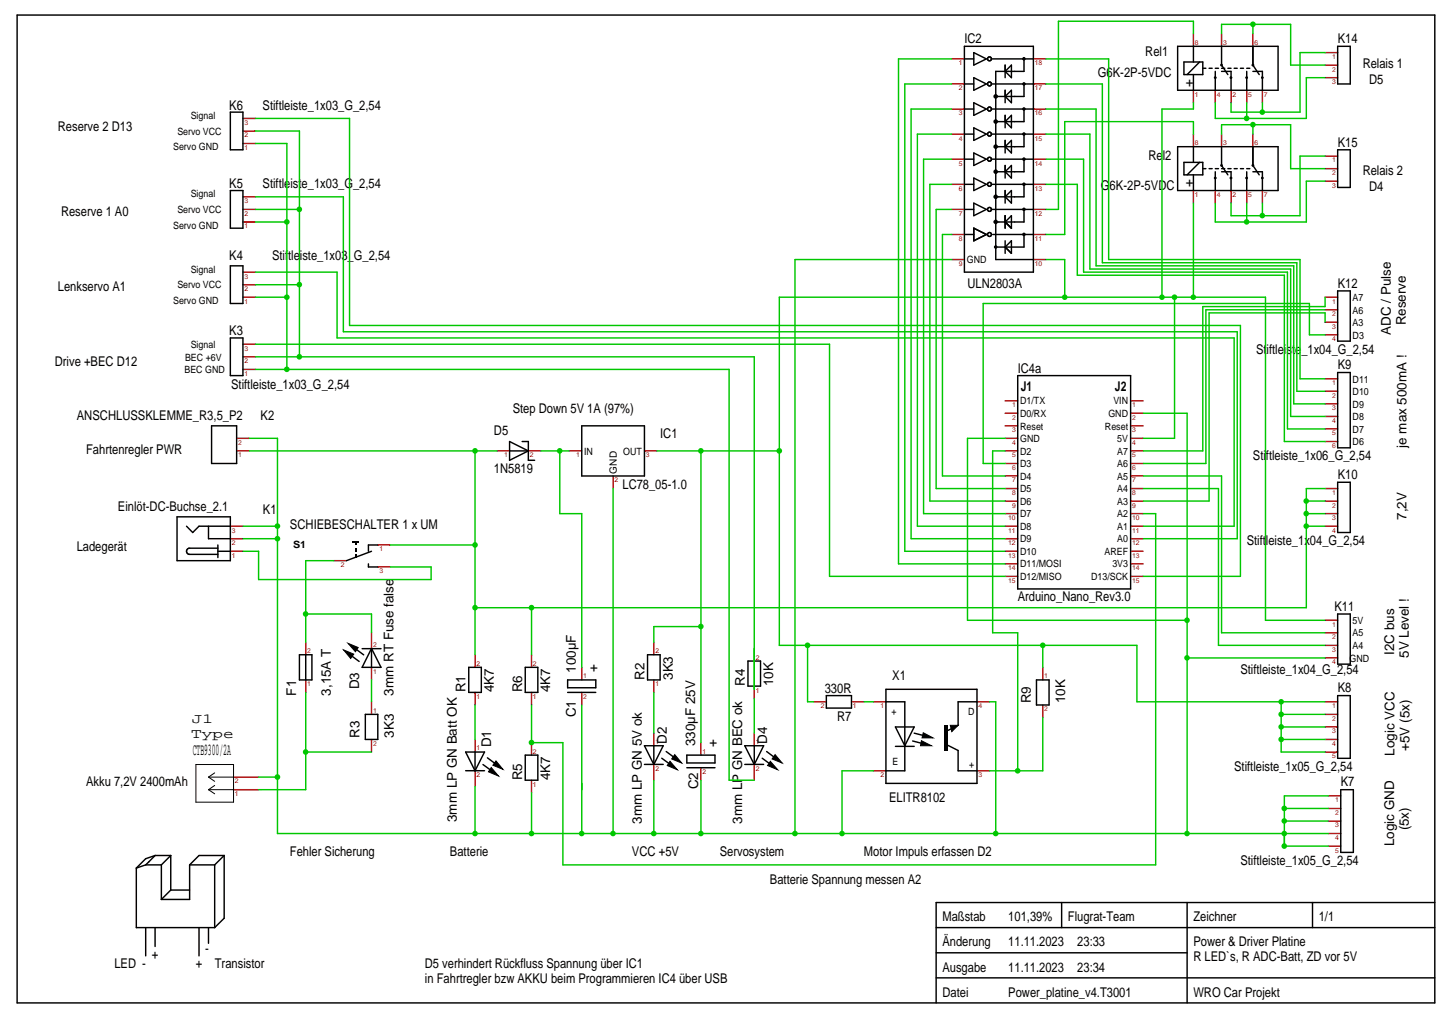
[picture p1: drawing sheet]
<svg xmlns="http://www.w3.org/2000/svg" width="297mm" height="210mm" viewBox="0 0 297 210" stroke-linecap="round" stroke-linejoin="round" font-family="sans-serif">
<g fill="none" stroke="#000" stroke-width=".3">
<path d="M3.5 3.1h291v202.7h-291zM198 9.5h14.1v46.3h-14.1zM198 17.2h1.9M198 12.1h1.9M199.9 10.8l2.6 1.3-2.6 1.3zM199.9 15.9l2.6 1.3-2.6 1.3zM203.5 17.2h8.6M203.5 12.1h8.6M206.3 13.4v2.5M206.3 18.5v2.6M206.3 19.8l1.3-1.3v2.6zM207.6 13.4v2.5l-1.3-1.3z"/>
<path d="M210.2 12.1v2.5h-5.8v38.7h7.7M210.2 17.2v2.6h-5.8M241.7 9.5h20.7v9h-20.7zM243 12.7h3.9v2.6h-3.9zM245 9.5v3.2M245 15.3v3.2M246.3 12.7l-2.6 2.6M246.9 14h.6M248.2 14h.6M249.5 14.6v3.9M249.5 14h.6M250.8 9.5v3.9l1.3 1.9"/>
<path d="M250.8 14.6h1.9v3.9M250.8 14h.6M252.1 14h.6M253.3 14h.7M254.6 14h.7M255.9 14.6v3.9M255.9 14h.7M257.2 9.5v3.9l1.3 1.9M257.2 14.6h1.9v3.9M274.6 9.5h2.6v7.7h-2.6zM47.3 23h2.6v7.7h-2.6zM47.3 39.1h2.6v7.7h-2.6z"/>
<path d="M198 22.4h1.9M198 27.5h1.9M198 37.8h1.9M198 32.7h1.9M199.9 21.1l2.6 1.3-2.6 1.3zM199.9 26.2l2.6 1.3-2.6 1.3zM199.9 31.4l2.6 1.3-2.6 1.3zM199.9 36.5l2.6 1.3-2.6 1.3zM203.5 22.4h8.6M203.5 27.5h8.6M203.5 37.8h8.6M203.5 32.7h8.6"/>
<path d="M206.3 23.7v2.5M206.3 28.8v2.6M206.3 34v2.5M206.3 39.1v2.6M207.6 23.7v2.5l-1.3-1.2zM207.6 28.8v2.6l-1.3-1.3zM207.6 34v2.5l-1.3-1.3zM207.6 39.1v2.6l-1.3-1.3zM210.2 27.5v2.6h-5.8M210.2 32.7v2.5h-5.8M210.2 22.4v2.6h-5.8M210.2 37.8v2.6h-5.8"/>
<path d="M241.7 30.1h20.7v9h-20.7zM243 33.3h3.9v2.6h-3.9zM245 30.1v3.2M245 35.9v3.2M246.3 33.3l-2.6 2.6M246.9 34.6h.6M248.2 34.6h.6M249.5 35.2v3.9M249.5 34.6h.6M250.8 30.1v3.9l1.3 1.9M250.8 35.2h1.9v3.9M250.8 34.6h.6"/>
<path d="M252.1 34.6h.6M253.3 34.6h.7M254.6 34.6h.7M255.9 35.2v3.9M255.9 34.6h.7M257.2 30.1v3.9l1.3 1.9M257.2 35.2h1.9v3.9M274.6 30.7h2.6v7.8h-2.6zM47.3 54.5h2.6v7.8h-2.6zM198 43h1.9M198 48.1h1.9M199.9 46.8l2.6 1.3-2.6 1.3z"/>
<path d="M199.9 41.7l2.6 1.3-2.6 1.3zM203.5 43h8.6M203.8 48.1h8.3M206.3 44.3v2.5M206.3 49.4v2.6M207.6 44.3v2.5l-1.3-1.2zM207.6 49.4v2.6l-1.3-1.3zM210.2 43v2.6h-5.8M210.2 48.1v2.6h-5.8M274.6 59.7h2.6v10.3h-2.6zM47.3 69.3h2.6v7.8h-2.6zM208.9 77.1h23.2v43.7h-23.2z"/>
<path d="M274.6 76.4h2.6v15.5h-2.6zM43.4 87.4h5.2v7.7h-5.2zM104.6 90.6l3.9 1.9-3.9 1.9zM104.6 92.5h3.9M107.2 90.6h1.3v3.8h1.2M119.4 87.4h12.9v10.3h-12.9zM274.6 99h2.6v10.3h-2.6zM36.3 106h11v9h-11zM38.3 108l1.3 1.3 1.3-1.3h6.4M42.8 108v2.5h4.5M44.7 112.5h-5.8a.64 .64 0 0 0-.6 .6 .64 .64 0 0 0 .6 .6h5.8M44.7 111.8v2.6"/>
<path d="M44.7 113.1h2.6M75.6 115.7v.6h2M76.3 113.1l-5.2 1.9M77.6 111.8h-2v1.3M61.5 134.3h2.5v5.2h-2.5zM62.8 134.3v5.2M71.6 134.2l2.1 1.5M72.5 132.8l2.2 1.6M74.3 133.1h3.9M76.3 133.1l1.9 3.8h-3.9zM76.3 133.1v3.8M96.2 136.9h2.6v5.2h-2.6z"/>
<path d="M107.8 136.9h2.6v5.2h-2.6zM116.5 139.5h5.8v1.6h-5.8zM132.9 134.3h2.6v5.2h-2.6zM153.5 135.6h2.6v5.2h-2.6zM212.8 139.5h2.5v5.2h-2.5zM274.6 126h2.6v10.3h-2.6zM75 146.6h2.6v5.1h-2.6zM95.6 158.1h3.9M95.6 154.3h3.9l-2 3.9zM97.5 154.3v3.9M99.1 156.9l2.2 1.5M100.1 155.5l2.1 1.6"/>
<path d="M107.8 154.9h2.6v5.2h-2.6zM116.5 142.1h5.8M132.3 156.8h3.8M132.3 153h3.8l-1.9 3.9zM134.2 153v3.9M135.8 155.6l2.2 1.5M136.8 154.2l2.1 1.6M141 157.5h5.8M141 154.9h5.8v1.6h-5.8zM152.9 156.8h3.9M152.9 153h3.9l-2 3.9zM154.8 153v3.9"/>
<path d="M156.5 155.6l2.1 1.5M157.4 154.2l2.1 1.6M169.6 142.7h5.2v2.6h-5.2zM181.9 141.4h18.7v19.3h-18.7zM181.9 144h3.8v14.2h-3.8M183.8 153.1h3.9M183.8 149.2h3.9l-2 3.8zM187.3 152l2.6 .7M187.7 150.4l2.5 .7M194.6 153l2.1 1v4.2h3.9M200.6 144h-3.9v4.8l-2.1 1.1M274.6 142.7h2.6v12.9h-2.6z"/>
<path d="M28 178.1v12.2h16.1M29.9 177.5l-1.9 .6M29.9 177.5h3.2M31.8 175.5l-1.9 .7-1.9 1.9M31.8 175.5l-1.9 2M31.8 175.5h3.3M33.1 177.5v7.1M35.1 175.5v7.1M35.1 175.5l-2 2M38.9 177.5h5.2M38.9 177.5v7.1h-5.8M44.1 177.5v12.8"/>
<path d="M46 175.5h-5.1l-2 2M46 175.5l-1.9 2M46 175.5v12.9l-1.9 1.9M275.2 162h2.6v12.9h-2.6zM29.9 190.3v5.8M31.8 190.3v3.9M35.1 182.6h3.8M35.1 182.6l-2 2M40.9 190.3v5.8M42.8 190.3v3.2M192.2 190.3h102.3M192.2 195.5h51.5"/>
<path d="M217.9 185.2v5.1M243.7 185.2v20.6M269.4 185.2v5.1M294.5 185.2h-102.3v20.6M192.2 200.6h102.3"/>
<circle cx="203.1" cy="17.2" r=".4"/>
<circle cx="203.1" cy="12.1" r=".4"/>
<circle cx="203.1" cy="22.4" r=".41"/>
<circle cx="203.1" cy="27.5" r=".4"/>
<circle cx="203.1" cy="32.7" r=".4"/>
<circle cx="203.1" cy="37.8" r=".4"/>
<circle cx="203.1" cy="43" r=".41"/>
<circle cx="203.1" cy="48.1" r=".4"/>
</g>
<g fill="none" stroke="#c70000" stroke-width=".3">
<path d="M195.4 17.2h2.6M195.4 12.1h2.6M212.1 17.2h2.6M212.1 12.1h2.6M245 6.9v2.6M245 18.5v2.6M249.5 18.5v2.6M250.8 6.9v2.6M252.7 18.5v2.6M255.9 18.5v2.6M257.2 6.9v2.6M259.1 18.5v2.6"/>
<path d="M272 15.9h2.6M272 13.4h2.6M272 10.8h2.6M49.9 24.3h2.6M49.9 26.9h2.6M49.9 29.4h2.6M195.4 27.5h2.6M195.4 32.7h2.6M195.4 37.8h2.6M195.4 22.4h2.6M212.1 27.5h2.6M212.1 32.7h2.6"/>
<path d="M212.1 37.8h2.6M212.1 22.4h2.6M245 27.5v2.6M245 39.1v2.6M249.5 39.1v2.6M250.8 27.5v2.6M252.7 39.1v2.6M255.9 39.1v2.6M257.2 27.5v2.6M259.1 39.1v2.6M272 37.2h2.6M272 34.6h2.6"/>
<path d="M272 32h2.6M49.9 40.4h2.6M49.9 43h2.6M49.9 45.6h2.6M49.9 55.8h2.6M49.9 58.4h2.6M195.4 43h2.6M195.4 48.1h2.6M195.4 53.3h2.6M212.1 43h2.6M212.1 48.1h2.6M212.1 53.3h2.6"/>
<path d="M49.9 61h2.6M49.9 70.6h2.6M49.9 73.2h2.6M49.9 75.8h2.6M272 68.7h2.6M272 66.1h2.6M272 63.6h2.6M272 61h2.6M272 77.7h2.6M48.6 92.5h2.6M48.6 89.9h2.6M102 92.5h2.6"/>
<path d="M108.5 92.5h2.5M116.8 92.5h2.6M125.9 97.7v2.5M132.3 92.5h2.6M206.3 92.5h2.6M206.3 95.1h2.6M206.3 89.9h2.6M206.3 87.4h2.6M206.3 84.8h2.6M206.3 82.2h2.6M206.3 97.7h2.6M232.1 92.5h2.6"/>
<path d="M232.1 95.1h2.6M232.1 89.9h2.6M232.1 87.4h2.6M232.1 84.8h2.6M232.1 82.2h2.6M232.1 97.7h2.6M272 90.6h2.6M272 88h2.6M272 85.4h2.6M272 82.9h2.6M272 80.3h2.6M47.3 108h2.6"/>
<path d="M47.3 113.1h2.6M47.3 110.5h2.6M68.5 115h2.6M77.6 116.3h2.5M77.6 111.8h2.5M206.3 108h2.6M206.3 105.4h2.6M206.3 102.8h2.6M206.3 100.2h2.6M206.3 118.3h2.6M206.3 115.7h2.6M206.3 113.1h2.6"/>
<path d="M206.3 110.5h2.6M232.1 108h2.6M232.1 105.4h2.6M232.1 102.8h2.6M232.1 100.2h2.6M232.1 118.3h2.6M232.1 115.7h2.6M232.1 113.1h2.6M232.1 110.5h2.6M272 108h2.6M272 105.4h2.6M272 102.8h2.6"/>
<path d="M272 100.2h2.6M62.8 131.8v2.5M62.8 139.5v2.6M76.3 129.8v3.3M76.3 136.9v2.6M97.5 134.3v2.6M109.1 134.3v2.6M119.4 136.9v2.6M134.2 131.8v2.5M134.2 139.5v2.6M154.8 133.1v2.5M214.1 136.9v2.6"/>
<path d="M272 135h2.6M272 132.4h2.6M272 129.8h2.6M272 127.3h2.6M47.9 159.4h5.2M76.3 144v2.6M76.3 151.7v2.6M97.5 142.1v2.6M97.5 151.7v2.6M97.5 158.2v3.2M109.1 142.1v2.6M109.1 152.4v2.5"/>
<path d="M119.4 142.1v2.6M134.2 150.4v2.6M134.2 156.9v3.2M143.9 152.4v2.5M143.9 157.5v2.6M154.8 140.8v2.6M154.8 150.4v2.6M154.8 156.9v3.2M167.1 144h2.5M174.8 144h2.6M179.3 144h2.6M179.3 158.2h2.6"/>
<path d="M200.6 144h2.5M200.6 158.2h2.5M214.1 144.7v2.5M272 144h2.6M272 154.3h2.6M272 151.7h2.6M272 149.2h2.6M272 146.6h2.6M47.9 162h5.2M109.1 160.1v2.6M272.7 173.6h2.5M272.7 171h2.5"/>
<path d="M272.7 168.5h2.5M272.7 165.9h2.5M272.7 163.3h2.5"/>
</g>
<path d="M70.5 133.3l2.1 .9-.6 .9zM71.4 132l2.1 .9-.5 .8zM100.8 157.5l1.5 1.7-2-.8zM101.8 156.1l1.5 1.8-2.1-.9zM137.5 156.2l1.5 1.7-2-.8zM138.5 154.8l1.5 1.8-2.1-.9zM158.1 156.2l1.6 1.7-2.1-.8zM159.1 154.8l1.5 1.8-2.1-.9zM189.1 152l2.1 1h-2.2zM189.5 150.3l2 1.1h-2.2zM195.1 148.8h1.6l-1.3 1.3z" fill="#000" stroke="#000" stroke-width=".21"/>
<g fill="#000">
<path d="M72.4 111h1.3v.3h-1.3zM72.9 111.2h.3v.6h-.3zM72.9 112.5h.3v.6h-.3zM72.9 113.7h.3v.7h-.3zM193.8 148.8h.8v5.2h-.8z"/>
<circle cx="204.4" cy="19.8" r=".48"/>
<circle cx="210.2" cy="17.2" r=".37"/>
<circle cx="210.2" cy="12.1" r=".38"/>
<circle cx="249.5" cy="15.9" r=".29"/>
<circle cx="250.8" cy="13.4" r=".29"/>
<circle cx="252.7" cy="15.9" r=".29"/>
<circle cx="255.9" cy="15.9" r=".29"/>
<circle cx="257.2" cy="13.4" r=".3"/>
<circle cx="259.1" cy="15.9" r=".29"/>
<circle cx="204.4" cy="24.9" r=".48"/>
<circle cx="204.4" cy="35.2" r=".48"/>
<circle cx="204.4" cy="30.1" r=".48"/>
<circle cx="210.2" cy="22.4" r=".37"/>
<circle cx="210.2" cy="37.8" r=".37"/>
<circle cx="210.2" cy="27.5" r=".37"/>
<circle cx="210.2" cy="32.7" r=".38"/>
<circle cx="249.5" cy="36.5" r=".29"/>
<circle cx="250.8" cy="33.9" r=".29"/>
<circle cx="252.7" cy="36.5" r=".29"/>
<circle cx="255.9" cy="36.5" r=".29"/>
<circle cx="257.2" cy="33.9" r=".29"/>
<circle cx="259.1" cy="36.5" r=".29"/>
<circle cx="204.4" cy="45.5" r=".47"/>
<circle cx="204.4" cy="50.7" r=".37"/>
<circle cx="204.4" cy="40.4" r=".48"/>
<circle cx="210.2" cy="48.1" r=".37"/>
<circle cx="210.2" cy="43" r=".37"/>
</g>
<path d="M40.2 156.9h7.7v7.7h-7.7zM42.8 159.4l1.3 .9M42.8 159.4h5.1M44.1 158.6l-1.3 .8M42.8 162l1.3 .9M42.8 162h5.1M44.1 161.2l-1.3 .8" fill="none" stroke="#000" stroke-width=".21"/>
<circle cx="97.5" cy="92.5" r=".58" fill="#00c700"/>
<path d="M97.5 92.5h4.5" fill="none" stroke="#00c700" stroke-width=".3"/>
<g fill="#00c700">
<circle cx="109.1" cy="124.7" r=".58"/>
<circle cx="97.5" cy="124.7" r=".58"/>
<circle cx="268.1" cy="102.8" r=".57"/>
<circle cx="268.1" cy="105.4" r=".58"/>
<circle cx="268.1" cy="107.9" r=".57"/>
<circle cx="97.5" cy="111.8" r=".58"/>
</g>
<path d="M51.2 92.5h46.3v41.8M80.1 111.8h17.4M268.2 102.8h3.8M268.2 105.4h3.8M268.2 108h3.8M272 100.2h-3.8v24.5h-170.7M109.1 124.7v9.6" fill="none" stroke="#00c700" stroke-width=".3"/>
<circle cx="114.9" cy="92.5" r=".58" fill="#00c700"/>
<path d="M272 61v1.9h-25.1v29.6h-12.2M272 68.7h-3.2v-6.4h-67v32.8h4.5M272 63.6h-24.5v31.5h-12.8M272 66.1v-1.9h-23.8v38.6h-13.5M111 92.5h5.8M114.9 92.5v12.9h4.5v31.5M234.7 97.7h16.1v32.1h21.2M234.7 105.4h2.5v72.1h-121.7v-25.1h-6.4v-7.7M234.7 100.2h15.4v32.2h21.9" fill="none" stroke="#00c700" stroke-width=".3"/>
<g fill="#00c700">
<circle cx="109.1" cy="152.4" r=".58"/>
<circle cx="208.9" cy="158.2" r=".58"/>
</g>
<g fill="none" stroke="#00c700" stroke-width=".3">
<path d="M195.4 12.1h-11v103.6h21.9M195.4 17.2h-9.7v95.9h20.6M214.7 12.1h12.9v41.2h39.3v24.4h5.1M214.7 17.2h11.6v36.7h39.9v26.4h5.8M245 6.9v-2.5h-27.7v38.6h-2.6M52.5 24.3h19.3v42.5h182.8v51.5h-19.9M195.4 22.4h-8.4v88.1h19.3M195.4 27.5h-7.1v80.5h18M195.4 32.7h-5.8v72.7h16.7M195.4 37.8h-4.5v65h15.4M214.7 22.4h10.3v32.1h40.6v28.4h6.4M214.7 27.5h9v27.7h41.2v30.2h7.1"/>
<path d="M214.7 32.7h7.7v23.1h41.9v32.2h7.7M214.7 37.8h6.4v18.7h42.6v34.1h8.3M245 27.5v-2.5h-26.4v23.1h-3.9M52.5 55.8h16.7v13.5h184.1v38.7h-18.6M52.5 40.4h18v27.7h183.5v42.4h-19.3M195.4 48.1h-1.9v49.6h12.8M195.4 43h-3.2v57.2h14.1M206.3 92.5h-2.5v37.3h5.1v28.4M214.1 147.2v11h-11"/>
</g>
<circle cx="255.9" cy="45.5" r=".57" fill="#00c700"/>
<path d="M272 37.2h-3.8v8.4h-18.7v-3.9M255.9 41.7v3.9" fill="none" stroke="#00c700" stroke-width=".3"/>
<circle cx="259.1" cy="44.2" r=".57" fill="#00c700"/>
<path d="M272 32h-5.1v12.3h-14.2v-2.6M259.1 41.7v2.6" fill="none" stroke="#00c700" stroke-width=".3"/>
<circle cx="255.9" cy="24.3" r=".58" fill="#00c700"/>
<path d="M272 15.9h-3.8v8.4h-18.7v-3.2M255.9 21.1v3.2" fill="none" stroke="#00c700" stroke-width=".3"/>
<circle cx="259.1" cy="23" r=".57" fill="#00c700"/>
<path d="M272 10.8h-5.1v12.2h-14.2v-1.9M259.1 21.1v1.9" fill="none" stroke="#00c700" stroke-width=".3"/>
<circle cx="257.2" cy="25.6" r=".58" fill="#00c700"/>
<path d="M250.8 27.5v-1.9h14.1v9h7.1M257.2 25.6v1.9" fill="none" stroke="#00c700" stroke-width=".3"/>
<circle cx="257.2" cy="5" r=".58" fill="#00c700"/>
<path d="M250.8 6.9v-1.9h14.1v8.4h7.1M257.2 5v1.9M52.5 70.6h117.8v47.7h36M259.8 61v66.3h12.2M143.9 128.6v23.8M177.4 144h1.9" fill="none" stroke="#00c700" stroke-width=".3"/>
<circle cx="245" cy="61" r=".57" fill="#00c700"/>
<path d="M245 61h14.8M214.1 132.4h19.3v11.6h29.6" fill="none" stroke="#00c700" stroke-width=".3"/>
<circle cx="241.1" cy="61" r=".58" fill="#00c700"/>
<path d="M238.5 61h2.6v28.9h-6.4M214.1 132.4v4.5" fill="none" stroke="#00c700" stroke-width=".3"/>
<circle cx="214.1" cy="132.4" r=".58" fill="#00c700"/>
<path d="M245 22.4h-6.5v38.6M214.7 53.3h3.9v7.7M245 41.7v19.3M165.8 132.4h48.3" fill="none" stroke="#00c700" stroke-width=".3"/>
<circle cx="238.5" cy="61" r=".57" fill="#00c700"/>
<path d="M245 21.1v1.3M218.6 61h19.9M241.1 61h3.9" fill="none" stroke="#00c700" stroke-width=".3"/>
<circle cx="218.6" cy="61" r=".57" fill="#00c700"/>
<path d="M218.6 61h-58.6v31.5" fill="none" stroke="#00c700" stroke-width=".3"/>
<g fill="#00c700">
<circle cx="160" cy="92.5" r=".58"/>
<circle cx="165.8" cy="132.4" r=".58"/>
</g>
<path d="M143.9 92.5h16.1v39.9h5.8v11.6h1.3" fill="none" stroke="#00c700" stroke-width=".3"/>
<circle cx="263" cy="151.7" r=".58" fill="#00c700"/>
<path d="M143.9 128.6h-9.7v3.2" fill="none" stroke="#00c700" stroke-width=".3"/>
<circle cx="143.9" cy="128.5" r=".57" fill="#00c700"/>
<path d="M134.9 92.5h9v36.1" fill="none" stroke="#00c700" stroke-width=".3"/>
<circle cx="143.9" cy="92.5" r=".58" fill="#00c700"/>
<path d="M272 144h-9v2.6h9" fill="none" stroke="#00c700" stroke-width=".3"/>
<circle cx="263" cy="144" r=".57" fill="#00c700"/>
<path d="M263 146.6v2.6h9" fill="none" stroke="#00c700" stroke-width=".3"/>
<circle cx="263" cy="146.6" r=".58" fill="#00c700"/>
<path d="M263 149.2v2.5h9" fill="none" stroke="#00c700" stroke-width=".3"/>
<circle cx="263" cy="149.1" r=".57" fill="#00c700"/>
<path d="M263 151.7v2.6h9M109.1 162.7v8.3" fill="none" stroke="#00c700" stroke-width=".3"/>
<circle cx="109.1" cy="171" r=".58" fill="#00c700"/>
<path d="M97.5 171h11.6" fill="none" stroke="#00c700" stroke-width=".3"/>
<circle cx="119.4" cy="171" r=".57" fill="#00c700"/>
<path d="M119.4 144.7v26.3h6.5M97.5 161.4v9.6" fill="none" stroke="#00c700" stroke-width=".3"/>
<circle cx="243.7" cy="135" r=".57" fill="#00c700"/>
<path d="M243.7 127.3v7.7h28.3M243.7 171h20" fill="none" stroke="#00c700" stroke-width=".3"/>
<circle cx="243.7" cy="127.3" r=".58" fill="#00c700"/>
<path d="M243.7 84.8v42.5h-45.1v-37.4h7.7" fill="none" stroke="#00c700" stroke-width=".3"/>
<circle cx="243.7" cy="171" r=".57" fill="#00c700"/>
<path d="M234.7 84.8h9M243.7 135v36h-39.3" fill="none" stroke="#00c700" stroke-width=".3"/>
<circle cx="204.4" cy="171" r=".58" fill="#00c700"/>
<path d="M163.2 53.3h32.2M203.1 144h1.3v27" fill="none" stroke="#00c700" stroke-width=".3"/>
<circle cx="163.2" cy="171" r=".58" fill="#00c700"/>
<path d="M163.2 53.3v117.7h9.6" fill="none" stroke="#00c700" stroke-width=".3"/>
<circle cx="172.8" cy="171" r=".57" fill="#00c700"/>
<path d="M179.3 158.2h-6.5v12.8" fill="none" stroke="#00c700" stroke-width=".3"/>
<circle cx="56.9" cy="110.5" r=".58" fill="#00c700"/>
<path d="M49.9 110.5h7.1v48.9M172.8 171h31.6" fill="none" stroke="#00c700" stroke-width=".3"/>
<circle cx="263.6" cy="165.9" r=".58" fill="#00c700"/>
<path d="M272.7 163.3h-9v2.6" fill="none" stroke="#00c700" stroke-width=".3"/>
<circle cx="263.6" cy="168.4" r=".57" fill="#00c700"/>
<path d="M272.7 165.9h-9v2.6" fill="none" stroke="#00c700" stroke-width=".3"/>
<circle cx="263.6" cy="171" r=".57" fill="#00c700"/>
<path d="M272.7 168.5h-9v2.5" fill="none" stroke="#00c700" stroke-width=".3"/>
<circle cx="263.6" cy="173.6" r=".58" fill="#00c700"/>
<path d="M53.1 159.4h3.9v11.6" fill="none" stroke="#00c700" stroke-width=".3"/>
<circle cx="56.9" cy="159.4" r=".58" fill="#00c700"/>
<path d="M125.9 100.2v70.8" fill="none" stroke="#00c700" stroke-width=".3"/>
<circle cx="125.8" cy="171" r=".57" fill="#00c700"/>
<path d="M109.1 171h10.3M134.2 171h29" fill="none" stroke="#00c700" stroke-width=".3"/>
<circle cx="97.5" cy="171" r=".57" fill="#00c700"/>
<path d="M57 171h40.5M143.9 160.1v10.9" fill="none" stroke="#00c700" stroke-width=".3"/>
<circle cx="143.9" cy="171" r=".57" fill="#00c700"/>
<path d="M134.2 160.1v10.9h-8.3" fill="none" stroke="#00c700" stroke-width=".3"/>
<circle cx="134.2" cy="171" r=".58" fill="#00c700"/>
<path d="M49.9 108h7.1" fill="none" stroke="#00c700" stroke-width=".3"/>
<circle cx="56.9" cy="107.9" r=".58" fill="#00c700"/>
<path d="M52.5 29.4h6.4M51.2 89.9h5.8v20.6M272.7 171h-9v2.6h9" fill="none" stroke="#00c700" stroke-width=".3"/>
<circle cx="58.9" cy="45.5" r=".58" fill="#00c700"/>
<path d="M58.9 29.4v16.2" fill="none" stroke="#00c700" stroke-width=".3"/>
<circle cx="58.9" cy="61" r=".58" fill="#00c700"/>
<path d="M52.5 45.6h6.4v30.2M52.5 61h6.4M52.5 75.8h97.2v84.3h5.1" fill="none" stroke="#00c700" stroke-width=".3"/>
<circle cx="58.9" cy="75.8" r=".58" fill="#00c700"/>
<path d="M52.5 26.9h9M52.5 73.2h9M154.8 133.1v8.3" fill="none" stroke="#00c700" stroke-width=".3"/>
<circle cx="61.5" cy="43" r=".58" fill="#00c700"/>
<path d="M61.5 26.9v16.1h-9" fill="none" stroke="#00c700" stroke-width=".3"/>
<circle cx="61.4" cy="58.4" r=".57" fill="#00c700"/>
<path d="M52.5 58.4h9M61.5 43v30.2h93.3v68.2" fill="none" stroke="#00c700" stroke-width=".3"/>
<circle cx="61.5" cy="73.2" r=".58" fill="#00c700"/>
<path d="M97.5 144.7v7M134.2 142.1v8.3M154.8 143.4v7" fill="none" stroke="#00c700" stroke-width=".3"/>
<circle cx="62.7" cy="126" r=".58" fill="#00c700"/>
<path d="M68.5 115h-5.7v16.8M62.8 126h13.5v3.8M76.3 139.5v4.5" fill="none" stroke="#00c700" stroke-width=".3"/>
<circle cx="62.7" cy="154.3" r=".58" fill="#00c700"/>
<path d="M49.9 113.1h3.2v5.8h35.4v-2.6h-8.4M62.8 142.1v19.9h-9.7M62.8 154.3h13.5" fill="none" stroke="#00c700" stroke-width=".3"/>
<text font-size="3.5" x="39.6" y="154.9">CTB9300/2A</text>
<g font-size="2.9">
<text x="39.4" y="148.3">J1</text>
<text x="39.2" y="151.5">Type</text>
</g>
<g font-size="2.8">
<text x="198" y="8.9">IC2</text>
<text x="235.1" y="11.5">Rel1</text>
<text x="274.6" y="8.9">K14</text>
<text x="225.4" y="15.7">G6K-2P-5VDC</text>
<text x="245" y="17.9" transform="rotate(-90 245 17.9)">+</text>
<text x="279.7" y="14">Relais 1</text>
<text x="281" y="17.2">D5</text>
<text x="47.1" y="22.5">K6</text>
<text x="53.9" y="22.5">Stiftleiste_1x03_G_2,54</text>
<text x="11.9" y="26.9">Reserve 2 D13</text>
<text x="235.8" y="32.8">Rel2</text>
<text x="274.6" y="30.1">K15</text>
<text x="279.7" y="35.9">Relais 2</text>
<text x="47.1" y="38.6">K5</text>
<text x="53.9" y="38.6">Stiftleiste_1x03_G_2,54</text>
<text x="226" y="38.9">G6K-2P-5VDC</text>
<text x="245" y="38.5" transform="rotate(-90 245 38.5)">+</text>
<text x="281" y="39.1">D4</text>
<text x="12.5" y="44.3">Reserve 1 A0</text>
<text x="47.1" y="53.4">K4</text>
<text x="55.8" y="53.4">Stiftleiste_1x03_G_2,54</text>
<text x="11.9" y="59.7">Lenkservo A1</text>
<text x="198.6" y="59.1">ULN2803A</text>
<text x="274.6" y="59.1">K12</text>
<text x="47.1" y="68.8">K3</text>
<text x="285.5" y="68.7" transform="rotate(-90 285.5 68.7)">ADC / Pulse</text>
<text x="288.6" y="66.8" transform="rotate(-90 288.6 66.8)">Reserve</text>
<text x="11.2" y="75.1">Drive +BEC D12</text>
<text x="208.9" y="76.6">IC4a</text>
<text x="257.9" y="72.6">Stiftleiste_1x04_G_2,54</text>
<text x="274.6" y="75.8">K9</text>
<text x="47.5" y="79.7">Stiftleiste_1x03_G_2,54</text>
<text x="209.5" y="80.3">J1</text>
<text x="228.9" y="80.3">J2</text>
<text x="15.8" y="86.2">ANSCHLUSSKLEMME_R3,5_P2</text>
<text x="53.5" y="86.2">K2</text>
<text x="101.4" y="89.3">D5</text>
<text x="105.2" y="84.8">Step Down 5V 1A (97%)</text>
<text x="135.5" y="89.9">IC1</text>
<text x="17.7" y="93.2">Fahrtenregler PWR</text>
<text x="257.2" y="94.4">Stiftleiste_1x06_G_2,54</text>
<text x="288.8" y="91.9" transform="rotate(-90 288.8 91.9)">je max 500mA !</text>
<text x="101.4" y="97">1N5819</text>
<text x="127.8" y="100.2">LC78_05-1.0</text>
<text x="274.6" y="98.3">K10</text>
<text x="24.2" y="104.8">Einlöt-DC-Buchse_2.1</text>
<text x="54" y="105.4">K1</text>
<text x="288.8" y="106.7" transform="rotate(-90 288.8 106.7)">7,2V</text>
<text x="15.7" y="113.1">Ladegerät</text>
<text x="59.5" y="108.6">SCHIEBESCHALTER 1 x UM</text>
<text x="255.9" y="111.8">Stiftleiste_1x04_G_2,54</text>
<text x="208.9" y="123.4">Arduino_Nano_Rev3.0</text>
<text x="273.9" y="125.3">K11</text>
<text x="122.7" y="137.9" transform="rotate(-90 122.7 137.9)">+</text>
<text x="286.2" y="134.3" transform="rotate(-90 286.2 134.3)">I2C bus</text>
<text x="289.2" y="135" transform="rotate(-90 289.2 135)">5V Level !</text>
<text x="60.8" y="142.7" transform="rotate(-90 60.8 142.7)">F1</text>
<text x="67.9" y="142.7" transform="rotate(-90 67.9 142.7)">3,15A T</text>
<text x="73.7" y="141.4" transform="rotate(-90 73.7 141.4)">D3</text>
<text x="80.8" y="142.7" transform="rotate(-90 80.8 142.7)">3mm RT Fuse false</text>
<text x="95.6" y="142.1" transform="rotate(-90 95.6 142.1)">R1</text>
<text x="101.4" y="142.1" transform="rotate(-90 101.4 142.1)">4K7</text>
<text x="107.2" y="142.1" transform="rotate(-90 107.2 142.1)">R6</text>
<text x="113" y="142.1" transform="rotate(-90 113 142.1)">4K7</text>
<text x="118.2" y="138" transform="rotate(-90 118.2 138)">100µF</text>
<text x="132.3" y="139.5" transform="rotate(-90 132.3 139.5)">R2</text>
<text x="138.1" y="139.5" transform="rotate(-90 138.1 139.5)">3K3</text>
<text x="152.9" y="140.8" transform="rotate(-90 152.9 140.8)">R4</text>
<text x="158.7" y="140.8" transform="rotate(-90 158.7 140.8)">10K</text>
<text x="169.3" y="142.2">330R</text>
<text x="183.2" y="139.5">X1</text>
<text x="254.6" y="138.2">Stiftleiste_1x04_G_2,54</text>
<text x="274.6" y="142.1">K8</text>
<text x="118.2" y="147.2" transform="rotate(-90 118.2 147.2)">C1</text>
<text x="171.9" y="148">R7</text>
<text x="211.6" y="144.3" transform="rotate(-90 211.6 144.3)">R9</text>
<text x="218.7" y="144.3" transform="rotate(-90 218.7 144.3)">10K</text>
<text x="73.8" y="151.4" transform="rotate(-90 73.8 151.4)">R3</text>
<text x="80.9" y="151.3" transform="rotate(-90 80.9 151.3)">3K3</text>
<text x="100.8" y="153.3" transform="rotate(-90 100.8 153.3)">D1</text>
<text x="136.9" y="152.7" transform="rotate(-90 136.9 152.7)">D2</text>
<text x="142.7" y="153.1" transform="rotate(-90 142.7 153.1)">330µF 25V</text>
<text x="147.2" y="153.3" transform="rotate(-90 147.2 153.3)">+</text>
<text x="157.5" y="152.7" transform="rotate(-90 157.5 152.7)">D4</text>
<text x="286.3" y="155" transform="rotate(-90 286.3 155)">Logic VCC</text>
<text x="289.3" y="154.1" transform="rotate(-90 289.3 154.1)">+5V (5x)</text>
<text x="17.7" y="161.4">Akku 7,2V 2400mAh</text>
<text x="107.2" y="160.1" transform="rotate(-90 107.2 160.1)">R5</text>
<text x="113" y="160.1" transform="rotate(-90 113 160.1)">4K7</text>
<text x="143.3" y="162" transform="rotate(-90 143.3 162)">C2</text>
<text x="253.3" y="158.2">Stiftleiste_1x05_G_2,54</text>
<text x="275.2" y="161.4">K7</text>
<text x="182.5" y="164.6">ELITR8102</text>
<text x="93.7" y="168.7" transform="rotate(-90 93.7 168.7)">3mm LP GN Batt OK</text>
<text x="131.7" y="169.1" transform="rotate(-90 131.7 169.1)">3mm LP GN 5V ok</text>
<text x="152.4" y="169.1" transform="rotate(-90 152.4 169.1)">3mm LP GN BEC ok</text>
<text x="286.2" y="173.6" transform="rotate(-90 286.2 173.6)">Logic GND</text>
<text x="289.2" y="170.4" transform="rotate(-90 289.2 170.4)">(5x)</text>
<text x="59.5" y="175.5">Fehler Sicherung</text>
<text x="92.4" y="175.5">Batterie</text>
<text x="129.7" y="175.5">VCC +5V</text>
<text x="147.7" y="175.5">Servosystem</text>
<text x="177.4" y="175.5">Motor Impuls erfassen D2</text>
<text x="254.6" y="177.5">Stiftleiste_1x05_G_2,54</text>
<text x="158.1" y="181.3">Batterie Spannung messen A2</text>
<text x="193.5" y="189.1">Maßstab</text>
<text x="207" y="189.1">101,39%</text>
<text x="219.2" y="189.1">Flugrat-Team</text>
<text x="245" y="189.1">Zeichner</text>
<text x="270.7" y="189.1">1/1</text>
<text x="31.2" y="196.8">+</text>
<text x="42.1" y="195.5">-</text>
<text x="193.5" y="194.2">Änderung</text>
<text x="207" y="194.2">11.11.2023</text>
<text x="221.1" y="194.2">23:33</text>
<text x="245" y="197.2">R LED`s, R ADC-Batt, ZD vor 5V</text>
<text x="245" y="194.2">Power &amp; Driver Platine</text>
<text x="23.5" y="198.7">LED -</text>
<text x="40.2" y="198.7">+</text>
<text x="44.1" y="198.7">Transistor</text>
<text x="87.2" y="198.7">D5 verhindert Rückfluss Spannung über IC1</text>
<text x="87.2" y="201.7">in Fahrtregler bzw AKKU beim Programmieren IC4 über USB</text>
<text x="193.5" y="199.3">Ausgabe</text>
<text x="207" y="199.3">11.11.2023</text>
<text x="221.1" y="199.3">23:34</text>
<text x="193.5" y="204.5">Datei</text>
<text x="207" y="204.5">Power_platine_v4.T3001</text>
<text x="245" y="204.5">WRO Car Projekt</text>
</g>
<g font-size="2.1">
<text x="36.4" y="27.6">Servo VCC</text>
<text x="39.2" y="24.4">Signal</text>
<text x="35.5" y="30.9">Servo GND</text>
<text x="39.2" y="40.5">Signal</text>
<text x="35.5" y="46.9">Servo GND</text>
<text x="36.4" y="43.7">Servo VCC</text>
<text x="36.4" y="59.2">Servo VCC</text>
<text x="39.2" y="56">Signal</text>
<text x="198.5" y="54">GND</text>
<text x="35.5" y="62.4">Servo GND</text>
<text x="277.7" y="64.3">A6</text>
<text x="277.7" y="61.7">A7</text>
<text x="39.2" y="71.4">Signal</text>
<text x="277.7" y="69.5">D3</text>
<text x="277.7" y="66.9">A3</text>
<text x="37.9" y="76.5">BEC GND</text>
<text x="38" y="74">BEC +6V</text>
<text x="209.4" y="83">D1/TX</text>
<text x="228.6" y="83">VIN</text>
<text x="277.7" y="83.6">D9</text>
<text x="277.7" y="81">D10</text>
<text x="277.7" y="78.5">D11</text>
<text x="209.4" y="85.6">D0/RX</text>
<text x="209.4" y="88.1">Reset</text>
<text x="226.8" y="88.1">Reset</text>
<text x="227.5" y="85.6">GND</text>
<text x="277.7" y="88.8">D7</text>
<text x="277.7" y="86.2">D8</text>
<text x="119.9" y="93.3">IN</text>
<text x="127.9" y="93.3">OUT</text>
<text x="209.4" y="90.7">GND</text>
<text x="209.4" y="93.3">D2</text>
<text x="209.4" y="95.9">D3</text>
<text x="229.4" y="95.9">A6</text>
<text x="229.4" y="93.3">A7</text>
<text x="229.4" y="90.7">5V</text>
<text x="277.7" y="91.4">D6</text>
<text x="126.6" y="97.2" transform="rotate(-90 126.6 97.2)">GND</text>
<text x="209.4" y="98.4">D4</text>
<text x="209.4" y="101">D5</text>
<text x="229.4" y="101">A4</text>
<text x="229.4" y="98.4">A5</text>
<text x="209.4" y="103.6">D6</text>
<text x="209.4" y="106.2">D7</text>
<text x="229.4" y="106.2">A2</text>
<text x="229.4" y="103.6">A3</text>
<text x="60.2" y="112.5">S1</text>
<text x="209.4" y="108.7">D8</text>
<text x="209.4" y="113.9">D10</text>
<text x="209.4" y="111.3">D9</text>
<text x="226.7" y="113.9">AREF</text>
<text x="229.4" y="111.3">A0</text>
<text x="229.4" y="108.7">A1</text>
<text x="209.4" y="119">D12/MISO</text>
<text x="209.4" y="116.4">D11/MOSI</text>
<text x="224" y="119">D13/SCK</text>
<text x="228.3" y="116.4">3V3</text>
<text x="277.7" y="130.6">A5</text>
<text x="277.7" y="128">5V</text>
<text x="277" y="135.8">GND</text>
<text x="277.7" y="133.2">A4</text>
<text x="183" y="146.7">+</text>
<text x="198.7" y="146.7">D</text>
<text x="183.2" y="157">E</text>
<text x="199" y="157.6">+</text>
</g>
<g font-size="1.4" fill="#c70000">
<text x="245.3" y="9.2">8</text>
<text x="251.1" y="9.2">3</text>
<text x="257.5" y="9.2">6</text>
<text x="196.8" y="13.4">1</text>
<text x="212.4" y="13.4">18</text>
<text x="273.5" y="17.3">3</text>
<text x="273.5" y="14.7">2</text>
<text x="273.5" y="12.1">1</text>
<text x="196.8" y="23.7">3</text>
<text x="196.8" y="18.5">2</text>
<text x="212.4" y="23.7">16</text>
<text x="212.4" y="18.5">17</text>
<text x="245.3" y="19.8">1</text>
<text x="249.8" y="19.8">4</text>
<text x="253" y="19.8">2</text>
<text x="256.2" y="19.8">5</text>
<text x="259.4" y="19.8">7</text>
<text x="50.2" y="25.6">3</text>
<text x="50.2" y="28.2">2</text>
<text x="196.8" y="28.8">4</text>
<text x="212.4" y="28.8">15</text>
<text x="245.3" y="29.8">8</text>
<text x="251.1" y="29.8">3</text>
<text x="257.5" y="29.8">6</text>
<text x="50.2" y="30.8">1</text>
<text x="196.8" y="34">5</text>
<text x="212.4" y="34">14</text>
<text x="273.5" y="35.9">2</text>
<text x="273.5" y="33.3">1</text>
<text x="50.2" y="41.7">3</text>
<text x="196.8" y="39.1">6</text>
<text x="212.4" y="39.1">13</text>
<text x="245.3" y="40.4">1</text>
<text x="249.8" y="40.4">4</text>
<text x="253" y="40.4">2</text>
<text x="256.2" y="40.4">5</text>
<text x="259.4" y="40.4">7</text>
<text x="273.5" y="38.5">3</text>
<text x="50.2" y="44.3">2</text>
<text x="50.2" y="46.9">1</text>
<text x="196.8" y="44.3">7</text>
<text x="212.4" y="44.3">12</text>
<text x="196.8" y="49.4">8</text>
<text x="212.4" y="49.4">11</text>
<text x="50.2" y="57.2">3</text>
<text x="50.2" y="59.7">2</text>
<text x="196.8" y="54.6">9</text>
<text x="212.4" y="54.6">10</text>
<text x="50.2" y="62.3">1</text>
<text x="273.5" y="64.9">2</text>
<text x="273.5" y="62.3">1</text>
<text x="50.2" y="72">3</text>
<text x="273.5" y="70">4</text>
<text x="273.5" y="67.5">3</text>
<text x="50.2" y="74.5">2</text>
<text x="50.2" y="77.1">1</text>
<text x="207.8" y="83.5">1</text>
<text x="232.4" y="83.5">1</text>
<text x="273.5" y="81.6">2</text>
<text x="273.5" y="79">1</text>
<text x="207.8" y="86.1">2</text>
<text x="207.8" y="88.7">3</text>
<text x="232.4" y="88.7">3</text>
<text x="232.4" y="86.1">2</text>
<text x="273.5" y="89.3">5</text>
<text x="273.5" y="86.8">4</text>
<text x="273.5" y="84.2">3</text>
<text x="48.9" y="93.8">1</text>
<text x="48.9" y="91.3">2</text>
<text x="103.5" y="93.8">1</text>
<text x="108.8" y="93.8">2</text>
<text x="118.3" y="93.8">1</text>
<text x="132.6" y="93.8">3</text>
<text x="207.8" y="91.3">4</text>
<text x="207.8" y="93.8">5</text>
<text x="232.4" y="93.8">5</text>
<text x="232.4" y="91.3">4</text>
<text x="273.5" y="91.9">6</text>
<text x="126.2" y="99">2</text>
<text x="207.8" y="96.4">6</text>
<text x="207.8" y="99">7</text>
<text x="207.8" y="101.6">8</text>
<text x="232.4" y="96.4">6</text>
<text x="232.4" y="101.6">8</text>
<text x="232.4" y="99">7</text>
<text x="273.5" y="101.6">1</text>
<text x="207" y="106.7">10</text>
<text x="207.8" y="104.1">9</text>
<text x="232.4" y="106.7">10</text>
<text x="232.4" y="104.1">9</text>
<text x="273.5" y="106.7">3</text>
<text x="273.5" y="104.1">2</text>
<text x="47.6" y="111.9">2</text>
<text x="47.6" y="109.3">3</text>
<text x="77.9" y="113.1">1</text>
<text x="207" y="109.3">11</text>
<text x="207" y="111.9">12</text>
<text x="232.4" y="111.9">12</text>
<text x="232.4" y="109.3">11</text>
<text x="273.5" y="109.3">4</text>
<text x="47.6" y="114.4">1</text>
<text x="70" y="116.4">2</text>
<text x="77.9" y="117.6">3</text>
<text x="207" y="119.6">15</text>
<text x="207" y="117">14</text>
<text x="207" y="114.4">13</text>
<text x="232.4" y="117">14</text>
<text x="232.4" y="114.4">13</text>
<text x="232.4" y="119.6">15</text>
<text x="273.5" y="131.2">2</text>
<text x="273.5" y="128.6">1</text>
<text x="63.1" y="134">2</text>
<text x="76.6" y="132.8">2</text>
<text x="97.8" y="136.6">2</text>
<text x="109.4" y="136.6">2</text>
<text x="134.5" y="134">2</text>
<text x="155.1" y="135.3">2</text>
<text x="273.5" y="136.3">4</text>
<text x="273.5" y="133.7">3</text>
<text x="63.1" y="140.8">1</text>
<text x="76.6" y="138.2">1</text>
<text x="97.8" y="143.4">1</text>
<text x="109.4" y="143.4">1</text>
<text x="119.7" y="143.4">2</text>
<text x="119.7" y="139.2">1</text>
<text x="134.5" y="140.8">1</text>
<text x="155.1" y="142.1">1</text>
<text x="214.4" y="139.2">1</text>
<text x="76.6" y="146.3">1</text>
<text x="168.5" y="145.3">2</text>
<text x="175.1" y="145.3">1</text>
<text x="180.7" y="145.3">1</text>
<text x="200.9" y="145.3">4</text>
<text x="214.4" y="146">2</text>
<text x="273.5" y="147.9">2</text>
<text x="273.5" y="145.3">1</text>
<text x="76.6" y="153">2</text>
<text x="97.8" y="154">1</text>
<text x="109.4" y="154.6">2</text>
<text x="134.5" y="152.7">1</text>
<text x="144.2" y="154.6">1</text>
<text x="155.1" y="152.7">1</text>
<text x="273.5" y="155.6">5</text>
<text x="273.5" y="153">4</text>
<text x="273.5" y="150.5">3</text>
<text x="48.2" y="160.8">2</text>
<text x="97.8" y="159.5">2</text>
<text x="109.4" y="161.4">1</text>
<text x="134.5" y="158.2">2</text>
<text x="144.2" y="158.8">2</text>
<text x="155.1" y="158.2">2</text>
<text x="180.7" y="159.5">2</text>
<text x="200.9" y="159.5">3</text>
<text x="48.2" y="163.3">1</text>
<text x="274.1" y="167.2">2</text>
<text x="274.1" y="164.6">1</text>
<text x="274.1" y="172.4">4</text>
<text x="274.1" y="169.8">3</text>
<text x="274.1" y="174.9">5</text>
</g>
</svg>
